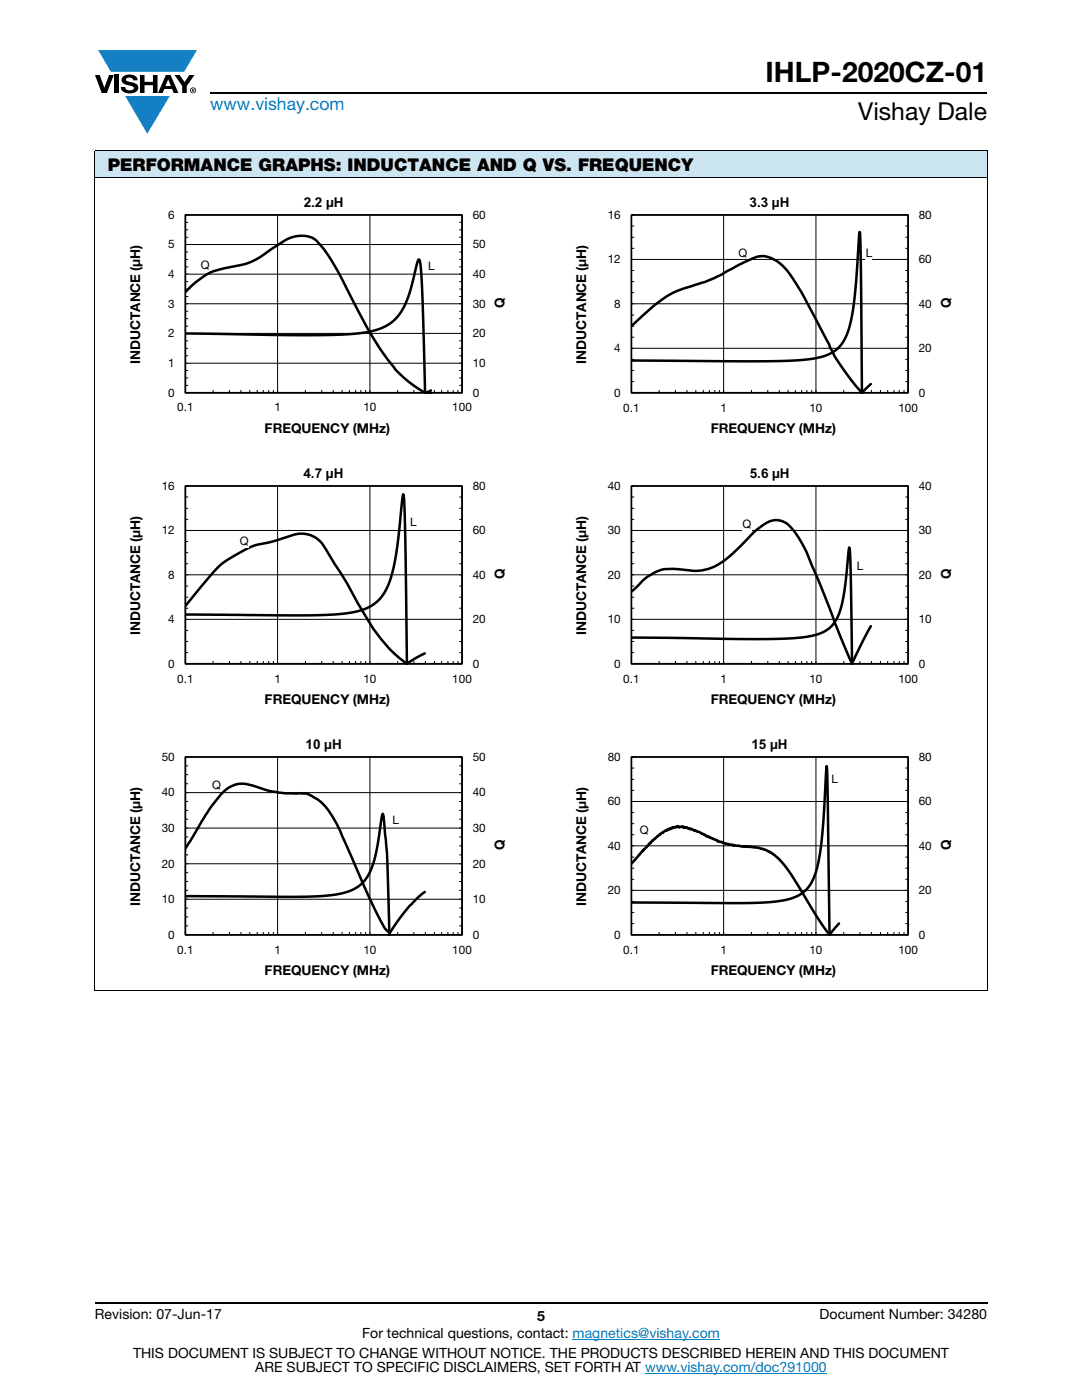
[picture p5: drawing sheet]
<svg xmlns="http://www.w3.org/2000/svg" width="216mm" height="279mm" viewBox="0 0 216 279" stroke-linecap="round" stroke-linejoin="round" font-family="sans-serif">
<g fill="#147fc3">
<path d="M19.6 10h19.7l-2.6 4.3h-1.1h-13.5z"/>
<path d="M25 19.2h8.9l-4.5 7.5z"/>
</g>
<g fill="#000">
<path d="M18.9 15h1l.9 2.5 1-2.5h.9l-1.4 3.6h-1zM22.9 15h.9v3.6h-.9zM24.6 15.3a2.1 2.1 0 0 1 2.8 .3l.1 .4h-.9a.79 .79 0 0 0-.7-.5 .79 .79 0 0 0-.8 .4l.3 .3 1 .2a1.08 1.08 0 0 1 1.2 1 1.08 1.08 0 0 1-1.1 1.2 1.73 1.73 0 0 1-2.4-1.2h.9a.96 .96 0 0 0 .8 .6 .96 .96 0 0 0 .9-.4 1.31 1.31 0 0 0-1.2-.6 1.03 1.03 0 0 1-1.1-.6 1.03 1.03 0 0 1 .2-1.1zM27.9 15h.9v1.3h1.7v-1.3h.9v3.6h-.9v-1.6h-1.7v1.6h-.9zM34.8 15h1.1l.9 1.4 1-1.4h1l-1.5 2.2v1.4h-.9v-1.4z"/>
<path d="M33.6 15.9l.5 1.3h-1.1zM33.1 15l-1.6 3.6h1l.3-.8h1.5l.3 .8h1l-1.6-3.6z"/>
<path d="M38.4 17.8h.2v.2h-.2zM38.3 17.7v.7h.1v-.3l.4 .3-.2-.3 .2-.2-.1-.2z"/>
<path d="M38.1 18a.46 .46 0 0 1 .9 0 .46 .46 0 0 1-.9 0zM37.9 18a.6 .6 0 0 0 1.2 0 .6 .6 0 0 0-1.2 0z"/>
</g>
<path d="M42 18.6h155M18.9 260h178.1" fill="none" stroke="#000" stroke-width=".36"/>
<path d="M114.3 267.3h29.3M128.7 274h36.3" fill="none" stroke="#007ec4" stroke-width=".2"/>
<path d="M18.9 30h178.1v5.5h-178.1z" fill="#cce5f3"/>
<path d="M18.9 30h178.1M18.9 35.5h178.1M18.9 30.1v167.6M197 30.1v167.6M18.9 197.8h178.1" fill="none" stroke="#000" stroke-width=".2"/>
<path d="M25.7 38.9h75.6v48.1h-75.6z" fill="#fff"/>
<g fill="none" stroke="#000" stroke-width=".2">
<path d="M37 42.9h55.2v35.5h-55.2zM37 54.7h55.2M37 48.8h55.2M37 59.2h.6M37 57.7h.6M37 56.2h.6M37 53.3h.6M37 51.8h.6M37 50.3h.6M37 47.4h.6M37 45.9h.6M37 44.4h.6"/>
<path d="M55.4 42.9v35.5M73.8 42.9v35.5M91.7 59.2h.5M91.7 57.7h.5M91.7 56.2h.5M91.7 53.3h.5M91.7 51.8h.5M91.7 50.3h.5M91.7 47.4h.5M91.7 45.9h.5M91.7 44.4h.5M37 72.5h55.2"/>
<path d="M37 66.5h55.2M37 60.6h55.2M37 76.9h.6M37 75.4h.6M37 73.9h.6M37 71h.6M37 69.5h.6M37 68h.6M37 65.1h.6M37 63.6h.6M37 62.1h.6M42.5 77.8v.6"/>
<path d="M45.8 77.8v.6M48.1 77.8v.6M49.8 77.8v.6M51.3 77.8v.6M52.5 77.8v.6M53.6 77.8v.6M54.5 77.8v.6M60.9 77.8v.6M64.2 77.8v.6M66.5 77.8v.6M68.3 77.8v.6M69.7 77.8v.6"/>
<path d="M71 77.8v.6M72 77.8v.6M73 77.8v.6M79.4 77.8v.6M82.6 77.8v.6M84.9 77.8v.6M86.7 77.8v.6M88.1 77.8v.6M89.4 77.8v.6M90.4 77.8v.6M91.4 77.8v.6M91.7 76.9h.5"/>
<path d="M91.7 75.4h.5M91.7 73.9h.5M91.7 71h.5M91.7 69.5h.5M91.7 68h.5M91.7 65.1h.5M91.7 63.6h.5M91.7 62.1h.5"/>
</g>
<path d="M37 42.9h55.2v35.5h-55.2z" fill="none" stroke="#000" stroke-width=".34"/>
<path d="M37 58.3l1.9-1.9 2.8-1.9 2.1-.7 4.6-1 1.6-.5 1.8-.9 2.3-1.7 3.6-2.1 1.2-.4 1.1-.1h1.2l1.1 .3 1.4 1.2 2.3 3.1 1.8 3.1 5.6 10.8 3.3 5.2 2.2 2.9 .8 .9 2.1 1.8 2.4 1.6a1.31 1.31 0 0 0 1.8-.1M37 66.6l19.6 .3h8.9l5.7-.3 4-.8 1.5-.6 1.4-.8 1.2-1.1 .9-1.3 1.4-3.1 1.7-6.5 .3-.6 .4 1.5 .2 4.6 .6 20.8M86 78.4l-.8-.1-.1 .4" fill="none" stroke="#000" stroke-width=".5"/>
<g fill="#fff">
<path d="M85.5 51.7h1.3v2.8h-1.3z"/>
<path d="M40.1 51.4h1.8v2.7h-1.8z"/>
<path d="M114.7 38.9h75.6v48.1h-75.6z"/>
</g>
<g fill="none" stroke="#000" stroke-width=".2">
<path d="M126 42.9h55.2v35.5h-55.2zM126 51.8h55.2M126 58.4h.6M126 56.2h.6M126 54h.6M126 49.6h.6M126 47.4h.6M126 45.1h.6M144.4 42.9v35.5M162.8 42.9v35.5M180.7 58.4h.5M180.7 56.2h.5"/>
<path d="M180.7 54h.5M180.7 49.6h.5M180.7 47.4h.5M180.7 45.1h.5M126 69.5h55.2M126 60.6h55.2M126 76.1h.6M126 73.9h.6M126 71.7h.6M126 67.3h.6M126 65.1h.6M126 62.9h.6"/>
<path d="M131.5 77.8v.6M134.8 77.8v.6M137.1 77.8v.6M138.8 77.8v.6M140.3 77.8v.6M141.5 77.8v.6M142.6 77.8v.6M143.5 77.8v.6M149.9 77.8v.6M153.2 77.8v.6M155.5 77.8v.6M157.3 77.8v.6"/>
<path d="M158.7 77.8v.6M160 77.8v.6M161 77.8v.6M162 77.8v.6M168.4 77.8v.6M171.6 77.8v.6M173.9 77.8v.6M175.7 77.8v.6M177.1 77.8v.6M178.4 77.8v.6M179.4 77.8v.6M180.4 77.8v.6"/>
<path d="M180.7 76.1h.5M180.7 73.9h.5M180.7 71.7h.5M180.7 67.3h.5M180.7 65.1h.5M180.7 62.9h.5"/>
</g>
<path d="M126 42.9h55.2v35.5h-55.2z" fill="none" stroke="#000" stroke-width=".34"/>
<path d="M126 71.9l22.5 .2 8.7-.1 5.5-.5 1.8-.4 1.5-.7 1.2-.9 1.1-1.3 .9-1.9 .6-2.2 .9-6.3 .8-11.5 .1 .2 .1 4.6 .3 27.6M126 65.1l4.7-4.2 2.1-1.6 1.6-.9 8-2.8 4.9-2.7 3.5-1.6 1.3-.2 1.3 .2 1.4 .7 .9 .6 1.4 1.4 .7 1 2.4 3.8 5.2 9.8 1.2 2.6 2.7 3.9 2.4 3a.4 .4 0 0 0 .5 .2 .4 .4 0 0 0 .3-.4l1.3-1.3" fill="none" stroke="#000" stroke-width=".5"/>
<g fill="#fff">
<path d="M172.7 49.1h1.3v2.7h-1.3z"/>
<path d="M147.4 48.9h1.8v2.8h-1.8z"/>
<path d="M25.7 93h75.6v48.1h-75.6z"/>
</g>
<g fill="none" stroke="#000" stroke-width=".2">
<path d="M37 97h55.2v35.5h-55.2zM37 99.2h.6M55.4 97v35.5M73.8 97v35.5M91.7 99.2h.5M37 119.2h.6M37 117h.6M37 112.5h.6M37 110.3h.6M37 108.1h.6M37 103.7h.6M37 101.4h.6"/>
<path d="M91.7 119.2h.5M91.7 117h.5M91.7 112.5h.5M91.7 110.3h.5M91.7 108.1h.5M91.7 103.7h.5M91.7 101.4h.5M92.2 114.7h-55.2M92.2 105.9h-55.2M37 130.2h.6M37 128h.6M37 125.8h.6"/>
<path d="M37 121.4h.6M42.5 131.9v.6M45.8 131.9v.6M48.1 131.9v.6M49.8 131.9v.6M51.3 131.9v.6M52.5 131.9v.6M53.6 131.9v.6M54.5 131.9v.6M60.9 131.9v.6M64.2 131.9v.6M66.5 131.9v.6"/>
<path d="M68.3 131.9v.6M69.7 131.9v.6M71 131.9v.6M72 131.9v.6M73 131.9v.6M79.4 131.9v.6M82.6 131.9v.6M84.9 131.9v.6M86.7 131.9v.6M88.1 131.9v.6M89.4 131.9v.6M90.4 131.9v.6"/>
<path d="M91.4 131.9v.6M91.7 130.2h.5M91.7 128h.5M91.7 125.8h.5M91.7 121.4h.5M92.2 123.6h-55.2"/>
</g>
<path d="M37 97h55.2v35.5h-55.2z" fill="none" stroke="#000" stroke-width=".34"/>
<path d="M37 122.6l21.1 .2 7.2-.1 5.2-.5 1.9-.5 1.5-.7 1.4-1 1.1-1.3 .9-1.6 .8-2.2 .7-2.8 .5-3 1.2-10.5 .1 1.4 .2 5.5 .4 27.2M37 120.9l6.3-7.5 1.4-1.2 2.3-1.5 2.3-1.2 1.7-.7 3.3-.7 4.9-1.5 1.3-.1 1.2 .2 1.4 .7 1.2 1.1 3.9 6.1 3.2 5.7 3.1 5.2 3 3.7 3 2.7a.81 .81 0 0 0 1.4 .1l2.9-1.6" fill="none" stroke="#000" stroke-width=".5"/>
<g fill="#fff">
<path d="M81.8 102.8h1.3v2.8h-1.3z"/>
<path d="M47.9 106.5h1.8v2.8h-1.8z"/>
<path d="M114.7 93h75.6v48.1h-75.6z"/>
</g>
<g fill="none" stroke="#000" stroke-width=".2">
<path d="M126 97h55.2v35.5h-55.2zM126 99.2h.6M144.4 97v35.5M162.8 97v35.5M180.7 99.2h.5M126 114.7h55.2M126 105.9h55.2M126 119.2h.6M126 117h.6M126 112.5h.6M126 110.3h.6M126 108.1h.6"/>
<path d="M126 103.7h.6M126 101.4h.6M180.7 119.2h.5M180.7 117h.5M180.7 112.5h.5M180.7 110.3h.5M180.7 108.1h.5M180.7 103.7h.5M180.7 101.4h.5M126 123.6h55.2M126 130.2h.6M126 128h.6"/>
<path d="M126 125.8h.6M126 121.4h.6M131.5 131.9v.6M134.8 131.9v.6M137.1 131.9v.6M138.8 131.9v.6M140.3 131.9v.6M141.5 131.9v.6M142.6 131.9v.6M143.5 131.9v.6M149.9 131.9v.6M153.2 131.9v.6"/>
<path d="M155.5 131.9v.6M157.3 131.9v.6M158.7 131.9v.6M160 131.9v.6M161 131.9v.6M162 131.9v.6M168.4 131.9v.6M171.6 131.9v.6M173.9 131.9v.6M175.7 131.9v.6M177.1 131.9v.6M178.4 131.9v.6"/>
<path d="M179.4 131.9v.6M180.4 131.9v.6M180.7 130.2h.5M180.7 128h.5M180.7 125.8h.5M180.7 121.4h.5"/>
</g>
<path d="M126 97h55.2v35.5h-55.2z" fill="none" stroke="#000" stroke-width=".34"/>
<path d="M126 118.1l3-2.9 1.7-1 1.2-.5 2.8-.2 4.6 .4 1.9-.3 1.3-.5 1.9-1.2 1.3-1 4.7-4.7 1.7-1.3 1.8-1 .8-.1 1 .1 1.4 .7 1.2 1.2 2.3 3.7 3 7 3.1 8.1 2.9 6.9a.5 .5 0 0 0 .5 .6l3.7-7.1M126 127.2l29.1 .3 5.4-.3 1.8-.4 1.5-.5 1.3-.6 1-.9 .8-1.2 .7-1.6 .9-4.4 1-8.3 .2 4.9 .3 18.5" fill="none" stroke="#000" stroke-width=".5"/>
<g fill="#fff">
<path d="M171 111.6h1.3v2.7h-1.3z"/>
<path d="M148.1 103.2h1.8v2.7h-1.8z"/>
<path d="M25.7 147.1h75.6v48.1h-75.6z"/>
</g>
<g fill="none" stroke="#000" stroke-width=".2">
<path d="M37 151.1h55.2v35.5h-55.2zM37 160h.6M37 156.4h.6M37 154.6h.6M37 152.8h.6M37 151.1h.6M55.4 151.1v35.5M73.8 151.1v35.5M91.7 160h.5M91.7 156.4h.5M91.7 154.6h.5M91.7 152.8h.5"/>
<path d="M91.7 151.1h.5M92.2 158.2h-55.2M37 177.7h.6M37 175.9h.6M37 174.2h.6M37 170.6h.6M37 168.8h.6M37 167h.6M37 163.5h.6M37 161.7h.6M91.7 177.7h.5M91.7 175.9h.5"/>
<path d="M91.7 174.2h.5M91.7 170.6h.5M91.7 168.8h.5M91.7 167h.5M91.7 163.5h.5M91.7 161.7h.5M92.2 179.5h-55.2M92.2 172.4h-55.2M92.2 165.3h-55.2M37 184.8h.6M37 183h.6M37 181.2h.6"/>
<path d="M42.5 186v.6M45.8 186v.6M48.1 186v.6M49.8 186v.6M51.3 186v.6M52.5 186v.6M53.6 186v.6M54.5 186v.6M60.9 186v.6M64.2 186v.6M66.5 186v.6M68.3 186v.6"/>
<path d="M69.7 186v.6M71 186v.6M72 186v.6M73 186v.6M79.4 186v.6M82.6 186v.6M84.9 186v.6M86.7 186v.6M88.1 186v.6M89.4 186v.6M90.4 186v.6M91.4 186v.6"/>
<path d="M91.7 184.8h.5M91.7 183h.5M91.7 181.2h.5"/>
</g>
<path d="M37 151.1h55.2v35.5h-55.2z" fill="none" stroke="#000" stroke-width=".34"/>
<path d="M37 178.8l25.1 .1 4.8-.4 3.1-.8 1.4-.7 1-.9 .9-1.1 .7-1.5 1.1-3.4 1-6.9 .3-.8 .8 7.9 .5 16.5M37 169.3l5.1-8.3 2.4-2.9 1.7-1.2 1.4-.5h1.3l1.5 .4 3.5 1.1 1.7 .3 2 .1h2.3l1.8 .2 1.7 1.1 1 .8 1.1 1.3 1.5 2.4 7.2 16.2 2.5 4.8 .8 .9a.28 .28 0 0 0 .3 .1 .28 .28 0 0 0 .2-.3l1.7-2.5 2-2.4 1.9-1.9 1.2-1" fill="none" stroke="#000" stroke-width=".5"/>
<g fill="#fff">
<path d="M78.3 162.1h1.3v2.8h-1.3z"/>
<path d="M42.3 155.3h1.8v2.7h-1.8z"/>
<path d="M114.7 147.1h75.6v48.1h-75.6z"/>
</g>
<g fill="none" stroke="#000" stroke-width=".2">
<path d="M126 151.1h55.2v35.5h-55.2zM126 160h55.2M126 157.7h.6M126 155.5h.6M126 153.3h.6M144.4 151.1v35.5M162.8 151.1v35.5M180.7 157.7h.5M180.7 155.5h.5M180.7 153.3h.5M126 177.7h55.2M126 168.8h55.2"/>
<path d="M126 179.9h.6M126 175.5h.6M126 173.3h.6M126 171.1h.6M126 166.6h.6M126 164.4h.6M126 162.2h.6M180.7 179.9h.5M180.7 175.5h.5M180.7 173.3h.5M180.7 171.1h.5M180.7 166.6h.5"/>
<path d="M180.7 164.4h.5M180.7 162.2h.5M126 184.3h.6M126 182.1h.6M131.5 186v.6M134.8 186v.6M137.1 186v.6M138.8 186v.6M140.3 186v.6M141.5 186v.6M142.6 186v.6M143.5 186v.6"/>
<path d="M149.9 186v.6M153.2 186v.6M155.5 186v.6M157.3 186v.6M158.7 186v.6M160 186v.6M161 186v.6M162 186v.6M168.4 186v.6M171.6 186v.6M173.9 186v.6M175.7 186v.6"/>
<path d="M177.1 186v.6M178.4 186v.6M179.4 186v.6M180.4 186v.6M180.7 184.3h.5M180.7 182.1h.5"/>
</g>
<path d="M126 151.1h55.2v35.5h-55.2z" fill="none" stroke="#000" stroke-width=".34"/>
<path d="M126 172.4l2.2-2.5 .1-.2h.1l.6-.6 1.2-1.4 1.4-1.2 .1 .1a.42 .42 0 0 1 .6-.4l.4-.4h.3l.1-.2 .1 .1 .2-.3 .4 .1 .2-.3 .2 .1 .1-.2h.8l.1-.2 .4 .2 .5-.1 .2 .1 .1-.1 .2 .2 .4-.1 .3 .2h.2l.2 .2h.3l.5 .3 .2-.1 .9 .4 1.1 .5 .3 .3 .5 .1 .7 .4 .8 .3 .1 .2 .1-.1 .4 .2h.5l.4 .3 .8 .1 .1 .2 .1-.1 1.1 .3 4.6 .4 2.3 .8 2 1.5 1.6 2 6 9.6 2.1 3.1 .3 .1 .3-.1 1.6-1.9M126 180.1l20.5 .1 5.7-.1 4.7-.5 1.7-.6 1.4-.7 1.2-1.1 .9-1.3 .7-1.8 .6-2.3 .8-6.2 .8-12.7 .5 33.9" fill="none" stroke="#000" stroke-width=".5"/>
<g fill="#fff">
<path d="M165.9 154h1.3v2.8h-1.3z"/>
<path d="M127.7 164.3h1.8v2.7h-1.8z"/>
</g>
<text font-size="5.6" x="152.8" y="16.4">IHLP-2020CZ-01</text>
<text font-size="4.9" x="171.3" y="24">Vishay Dale</text>
<text font-size="3.5" fill="#007ec4" x="42" y="21.9">www.vishay.com</text>
<text font-size="3.5" x="21.5" y="34.1">PERFORMANCE GRAPHS: INDUCTANCE AND Q VS. FREQUENCY</text>
<g font-size="2.8">
<text x="18.9" y="263.3">Revision: 07-Jun-17</text>
<text x="107.2" y="263.6">5</text>
<text x="163.6" y="263.3">Document Number: 34280</text>
<text x="72.3" y="267.1">For technical questions, contact: magnetics@vishay.com</text>
<text x="26.5" y="271">THIS DOCUMENT IS SUBJECT TO CHANGE WITHOUT NOTICE. THE PRODUCTS DESCRIBED HEREIN AND THIS DOCUMENT</text>
<text x="50.9" y="273.8">ARE SUBJECT TO SPECIFIC DISCLAIMERS, SET FORTH AT www.vishay.com/doc?91000</text>
</g>
<g font-size="2.7">
<text x="60.6" y="41.2">2.2 µH</text>
<text x="149.6" y="41.2">3.3 µH</text>
<text x="100.7" y="61.5" transform="rotate(-90 100.7 61.5)">Q</text>
<text x="189.7" y="61.5" transform="rotate(-90 189.7 61.5)">Q</text>
<text x="28" y="72.7" transform="rotate(-90 28 72.7)">INDUCTANCE (μH)</text>
<text x="117" y="72.7" transform="rotate(-90 117 72.7)">INDUCTANCE (μH)</text>
<text x="52.8" y="86.4">FREQUENCY (MHz)</text>
<text x="141.8" y="86.4">FREQUENCY (MHz)</text>
<text x="60.6" y="95.3">4.7 µH</text>
<text x="149.6" y="95.3">5.6 µH</text>
<text x="100.7" y="115.6" transform="rotate(-90 100.7 115.6)">Q</text>
<text x="189.7" y="115.6" transform="rotate(-90 189.7 115.6)">Q</text>
<text x="28" y="126.8" transform="rotate(-90 28 126.8)">INDUCTANCE (μH)</text>
<text x="117" y="126.8" transform="rotate(-90 117 126.8)">INDUCTANCE (μH)</text>
<text x="52.8" y="140.5">FREQUENCY (MHz)</text>
<text x="141.8" y="140.5">FREQUENCY (MHz)</text>
<text x="61" y="149.4">10 µH</text>
<text x="149.9" y="149.4">15 µH</text>
<text x="100.7" y="169.7" transform="rotate(-90 100.7 169.7)">Q</text>
<text x="189.7" y="169.7" transform="rotate(-90 189.7 169.7)">Q</text>
<text x="28" y="180.9" transform="rotate(-90 28 180.9)">INDUCTANCE (μH)</text>
<text x="117" y="180.9" transform="rotate(-90 117 180.9)">INDUCTANCE (μH)</text>
<text x="52.8" y="194.6">FREQUENCY (MHz)</text>
<text x="141.8" y="194.6">FREQUENCY (MHz)</text>
</g>
<g font-size="2.3">
<text x="33.6" y="43.7">6</text>
<text x="94.3" y="43.7">60</text>
<text x="121.3" y="43.7">16</text>
<text x="183.3" y="43.7">80</text>
<text x="33.6" y="49.6">5</text>
<text x="40.1" y="53.6">Q</text>
<text x="85.5" y="54">L</text>
<text x="94.3" y="49.6">50</text>
<text x="121.3" y="52.6">12</text>
<text x="147.4" y="51.2">Q</text>
<text x="172.7" y="51.3">L</text>
<text x="183.3" y="52.6">60</text>
<text x="33.6" y="55.5">4</text>
<text x="94.3" y="55.5">40</text>
<text x="33.6" y="61.4">3</text>
<text x="94.3" y="61.4">30</text>
<text x="122.6" y="61.4">8</text>
<text x="183.3" y="61.4">40</text>
<text x="33.6" y="67.3">2</text>
<text x="94.3" y="67.3">20</text>
<text x="122.6" y="70.3">4</text>
<text x="183.3" y="70.3">20</text>
<text x="33.6" y="73.2">1</text>
<text x="94.3" y="73.3">10</text>
<text x="33.6" y="79.2">0</text>
<text x="35.4" y="82.1">0.1</text>
<text x="54.7" y="82.1">1</text>
<text x="72.5" y="82.1">10</text>
<text x="90.3" y="82.1">100</text>
<text x="94.3" y="79.2">0</text>
<text x="122.6" y="79.2">0</text>
<text x="124.4" y="82.1">0.1</text>
<text x="143.8" y="82.1">1</text>
<text x="161.5" y="82.1">10</text>
<text x="179.3" y="82.1">100</text>
<text x="183.3" y="79.2">0</text>
<text x="32.3" y="97.8">16</text>
<text x="94.3" y="97.8">80</text>
<text x="121.3" y="97.8">40</text>
<text x="183.3" y="97.8">40</text>
<text x="32.3" y="106.6">12</text>
<text x="81.8" y="105.1">L</text>
<text x="94.3" y="106.6">60</text>
<text x="121.3" y="106.6">30</text>
<text x="148.1" y="105.4">Q</text>
<text x="183.3" y="106.6">30</text>
<text x="47.9" y="108.7">Q</text>
<text x="171" y="113.8">L</text>
<text x="33.6" y="115.5">8</text>
<text x="94.3" y="115.5">40</text>
<text x="121.3" y="115.5">20</text>
<text x="183.3" y="115.5">20</text>
<text x="33.6" y="124.4">4</text>
<text x="94.3" y="124.4">20</text>
<text x="121.3" y="124.4">10</text>
<text x="183.3" y="124.4">10</text>
<text x="33.6" y="133.3">0</text>
<text x="35.4" y="136.2">0.1</text>
<text x="54.7" y="136.2">1</text>
<text x="72.5" y="136.2">10</text>
<text x="90.3" y="136.2">100</text>
<text x="94.3" y="133.3">0</text>
<text x="122.6" y="133.3">0</text>
<text x="124.4" y="136.2">0.1</text>
<text x="143.8" y="136.2">1</text>
<text x="161.5" y="136.2">10</text>
<text x="179.3" y="136.2">100</text>
<text x="183.3" y="133.3">0</text>
<text x="32.3" y="151.9">50</text>
<text x="94.3" y="151.9">50</text>
<text x="121.3" y="151.9">80</text>
<text x="183.3" y="151.9">80</text>
<text x="32.3" y="159">40</text>
<text x="42.3" y="157.5">Q</text>
<text x="94.3" y="159">40</text>
<text x="121.3" y="160.7">60</text>
<text x="165.9" y="156.3">L</text>
<text x="183.3" y="160.7">60</text>
<text x="32.3" y="166">30</text>
<text x="78.3" y="164.4">L</text>
<text x="94.3" y="166.1">30</text>
<text x="127.7" y="166.5">Q</text>
<text x="32.3" y="173.1">20</text>
<text x="94.3" y="173.2">20</text>
<text x="121.3" y="169.6">40</text>
<text x="183.3" y="169.6">40</text>
<text x="121.3" y="178.5">20</text>
<text x="183.3" y="178.5">20</text>
<text x="32.3" y="180.2">10</text>
<text x="94.3" y="180.3">10</text>
<text x="33.6" y="187.3">0</text>
<text x="35.4" y="190.3">0.1</text>
<text x="54.7" y="190.3">1</text>
<text x="72.5" y="190.3">10</text>
<text x="90.3" y="190.3">100</text>
<text x="94.3" y="187.3">0</text>
<text x="122.6" y="187.4">0</text>
<text x="124.4" y="190.3">0.1</text>
<text x="143.8" y="190.3">1</text>
<text x="161.5" y="190.3">10</text>
<text x="179.3" y="190.3">100</text>
<text x="183.3" y="187.3">0</text>
</g>
</svg>
